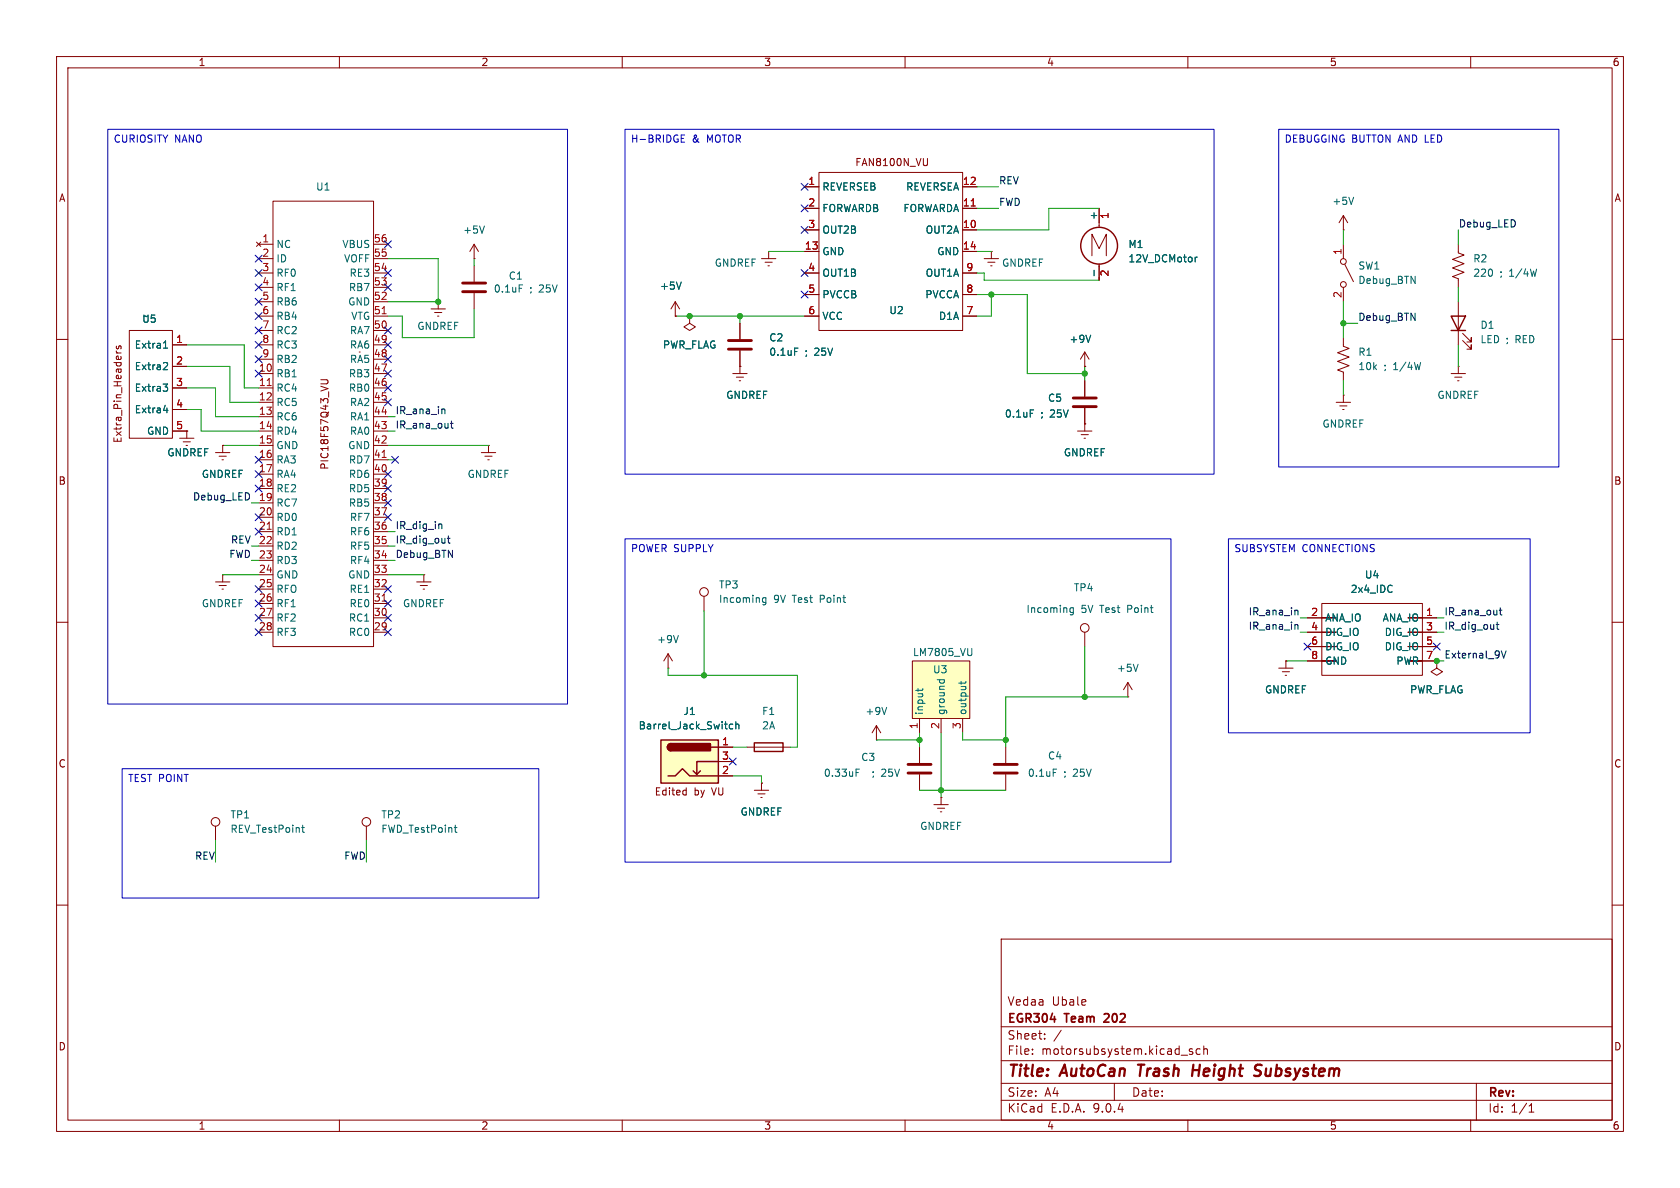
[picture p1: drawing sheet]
<svg xmlns="http://www.w3.org/2000/svg" width="297mm" height="210mm" viewBox="0 0 297 210" stroke-linecap="round" stroke-linejoin="round" font-family="sans-serif">
<g fill="none" stroke="#840000" stroke-width=".18">
<path d="M10 10h277v190h-277zM12 12h273v186h-273zM60 10v2M110 10v2M160 10v2M210 10v2M260 10v2M76.2 54.6h2.5M76.8 55.2h1.3M77.3 55.9h.3M77.5 53.3h.1M77.5 53.3v1.3"/>
<path d="M83.8 45.7h.1M83.8 43.2l-.7 1.3M83.8 43.2l.8 1.3M83.8 43.2v2.5M83.8 47v2.8M83.8 51.8v2.8M119.4 55.9h.1M119.4 53.3l-.8 1.3M119.4 53.3l.7 1.3M119.4 53.3v2.6M174 45.7h2.5M174.6 46.4h1.3"/>
<path d="M175.1 47h.3M175.3 44.5h.1M175.3 44.5v1.2M237.5 43.2v2.5M237.5 50.8v2.5M237.7 46.7l1.6 3.1M257.8 53.3v7.7M258.6 58.9l1.5 1.6v-.8v.8h-.8M10 60h2M86.4 78.7h.1M86.4 78.7v1.3M190.5 76.2h2.5"/>
<path d="M191.1 76.8h1.3M191.6 77.5h.3M191.8 74.9h.1M191.8 67.3v2.8M191.8 72.1v4.1M258.6 60.2l1.5 1.5v-.7v.7h-.8M285 60h2M85.1 80h2.5M85.7 80.6h1.3M86.2 81.3h.3M10 110h2M191.8 111.8v2.5"/>
<path d="M226.1 118.1h2.5M226.7 118.7h1.3M227.2 119.4h.3M227.3 116.8h.1M227.3 116.8v1.3M231.1 109.2h2.6M231.1 111.8h2.6M231.1 114.3h2.6M231.1 116.8h2.6M233.7 106.7h17.8v12.7h-17.8zM233.7 111.8h2.5zM233.7 114.3h2.5z"/>
<path d="M248.9 109.2h2.6zM248.9 111.8h2.6zM248.9 114.3h2.6zM248.9 116.8h2.6zM251.5 109.2h2.5M251.5 111.8h2.5M251.5 114.3h2.5M251.5 116.8h2.5M254 116.8v1.3l1 .6-1 .7-1-.7 1-.6M254 116.8h.1M285 110h2M132.1 132.1h7.6"/>
<path d="M133.3 139.7h2.6M134.6 138.4h.1M134.6 138.4v1.3M154.9 130.8h.1M154.9 128.3l-.7 1.2M154.9 128.3l.8 1.2M154.9 128.3v2.5M162.6 132.1v2.8M162.6 136.9v2.8M177.8 132.1v2.8M177.8 136.9v2.8M199.4 123.2h.1"/>
<path d="M199.4 120.7l-.8 1.2M199.4 120.7l.8 1.2M199.4 120.7v2.5M38.1 146.1v2.5M134 140.3h1.3M134.5 141h.2M10 160h2M177 166h108v32h-108zM285 160h2M60 198v2M110 198v2M160 198v2"/>
<path d="M177 194.5h108M177 191.5h108M177 187.5h108M177 181.5h108M182.5 186.3v.1M182.5 185.5v.1M184.7 183.6v.1M184.7 182.8v.1M187.6 182.1l-1.3 2M197 191.5v3M208.8 186.5h1.2M210 198v2"/>
<path d="M210.8 185.5l-.3-.1-.3 .2 .1 .2 .5 .2v.3h-.6M212.2 185.5l-.5-.1-.2 .3v.4l.1 .2h.6M212.8 185.5l.2-.1 .4 .1 .1 .9M212.8 184.9v1.5M260 198v2M261 191.5v6.5M270.3 196.6h.9M270.3 195.5l.4-.4v1.5"/>
<circle cx="237.5" cy="50.3" r=".51"/>
<circle cx="237.5" cy="46.2" r=".51"/>
<circle cx="191.8" cy="111" r=".76"/>
<circle cx="38.1" cy="145.3" r=".76"/>
</g>
<path d="M201.2 188.2h1.1M201.7 188.2l-.2 2M210.9 189.2h1.1M211 188.2l-.3 2M222.1 188.3l.2-.1 .8 .1M222.2 189.2l.4 .1a.49 .49 0 0 1 .3 .5 .49 .49 0 0 1-.5 .4h-.4" fill="none" stroke="#840000" stroke-width=".4"/>
<path d="M195.3 179.3h-.1M196 179.8l-.9 .9h1" fill="none" stroke="#840000" stroke-width=".3"/>
<g fill="none" stroke="#006464" stroke-width=".18">
<path d="M85.6 39.9l-.4 1.3M91.8 50.4h.6M192.8 59.3l-.4 1.2M182.1 72.5h.6M189.8 107.4v1.1l-.3 .2-.3-.1M189.8 107.5l-.4-.1-.3 .3 .2 .5h.5M201.2 117.4l-.4 1.3M151.3 136.6h.5M151.3 136h.6M156.8 125l-.5 1.3M186.2 136h.6M53.3 146.3h.5"/>
<path d="M53.5 145.9v1.1l.3 .1"/>
</g>
<path d="M81.8 51.6h4.1M81.8 50h4.1M189.7 70.4h4.1M189.7 71.9h4.1M160.5 136.7h4.1M160.5 135.1h4.1M175.8 136.7h4M175.8 135.1h4" fill="none" stroke="#840000" stroke-width=".51"/>
<path d="M256.5 55.9h2.6l-1.3 2.5zM256.5 58.4h2.6M133.3 131.3h5.1v1.5h-5.1z" fill="none" stroke="#840000" stroke-width=".25"/>
<path d="M161.3 116.8h10.1v10.2h-10.1z" fill="#ffffc2"/>
<g fill="none" stroke="#840000" stroke-width=".18">
<path d="M48.3 35.6h17.7v78.7h-17.7zM142.2 33h2.6M142.2 36.8h2.6M144.8 30.5h25.4v27.9h-25.4zM164 28v1l-.3 .3M170.2 33h2.5M170.2 36.8h2.5M194.3 36.8v3.4M237.5 38.1v2.5M237.5 38.1l-.8 1.3M237.5 38.1l.8 1.3M22.9 58.4h7.6v19.1h-7.6z"/>
<path d="M45.3 42.8l.8 .8M45.7 45.7h2.6M45.7 48.3h2.6M45.7 55.9h2.6M45.7 43.2h2.6M45.7 50.8h2.6M45.7 53.3h2.6M45.7 58.4h2.6M46.1 42.8l-.8 .8M66 45.7h2.6M66 48.3h2.6M66 55.9h2.6"/>
<path d="M66 43.2h2.6M66 50.8h2.6M66 53.3h2.6M66 58.4h2.6M121.9 55.9v1.3l1 .6-1 .6-1-.6 1-.6M121.9 55.9h.1M130.8 57.2v2.7M134.6 45.7h2.6M135.3 46.4h1.2M135.8 47h.2M135.9 44.5h.1M135.9 44.5v1.2"/>
<path d="M142.2 40.6h2.6M142.2 44.5h2.6M142.2 48.3h2.6M142.2 52.1h2.6M142.2 55.9h2.6M170.2 40.6h2.5M170.2 44.5h2.5M170.2 48.3h2.5M170.2 52.1h2.5M170.2 55.9h2.5M193 45.2v-3.8l1.3 2.5 1.3-2.5v3.8M194.3 46.7v2.8"/>
<path d="M237.5 59.7v1.5l1 .4-2 .8 2 .7-2 .8 2 .7-2 .8 1 .4v1.5M237.5 40.6h.1M257.8 43.2v1.5l1 .4-2 .7 2 .8-2 .8 2 .7-2 .8 1 .4v1.5M20.6 62.4h.8M20.6 62l.2 .4M20.6 61.2v.3l.1 .2 .2-.1 .1-.4h.3v.5M30.5 61h2.5M30.5 64.8h2.5M30.5 68.6h2.5M30.5 72.4h2.5M30.5 76.2h2.5M31.7 77.5h2.6"/>
<path d="M32.4 78.1h1.3M32.9 78.7h.2M33 76.2h.1M33 76.2v1.3M39.4 78.7h.1M39.4 78.7v1.3M45.7 61h2.6M45.7 68.6h2.6M45.7 76.2h2.6M45.7 63.5h2.6M45.7 66h2.6M45.7 71.1h2.6"/>
<path d="M45.7 73.7h2.6M45.7 78.7h2.6M56.7 67.1h1l.3 .3-.1 .3-.2 .2h-1M66 61h2.6M66 68.6h2.6M66 76.2h2.6M66 63.5h2.6M66 66h2.6M66 71.1h2.6M66 73.7h2.6M66 78.7h2.6M130.8 62v2.8"/>
<path d="M191.8 64.8h.1M191.8 62.2l-.8 1.3M191.8 62.2l.7 1.3M191.8 62.2v2.6M236.2 71.1h2.6M236.9 71.8h1.2M237.4 72.4h.2M237.5 69.9h.1M237.5 69.9v1.2M256.5 66h2.6M257.2 66.7h1.2M257.7 67.3h.2"/>
<path d="M257.8 64.8h.1M257.8 64.8v1.2M38.1 80h2.5M38.7 80.6h1.3M39.2 81.3h.3M45.7 81.3h2.6M45.7 83.8h2.6M45.7 86.4h2.6M45.7 88.9h2.6M45.7 91.4h2.6M45.7 94h2.6M45.7 96.5h2.6"/>
<path d="M45.7 99.1h2.6M66 81.3h2.6M66 83.8h2.6M66 86.4h2.6M66 88.9h2.6M66 91.4h2.6M66 94h2.6M66 96.5h2.6M66 99.1h2.6M38.1 102.9h2.5M38.7 103.5h1.3M39.2 104.1h.3"/>
<path d="M39.4 101.6h.1M39.4 101.6v1.3M45.7 104.1h2.6M45.7 101.6h2.6M45.7 106.7h2.6M45.7 109.2h2.6M45.7 111.8h2.6M66 104.1h2.6M66 101.6h2.6M66 106.7h2.6M66 109.2h2.6M66 111.8h2.6"/>
<path d="M73.7 102.9h2.5M74.3 103.5h1.3M74.8 104.1h.3M74.9 101.6h.1M74.9 101.6v1.3M118.1 118.1h.1M118.1 115.6l-.8 1.2M118.1 115.6l.8 1.2M118.1 115.6v2.5M161.3 116.8h10.1v10.2h-10.1zM162.6 127v2.5M166.4 127v2.5"/>
<path d="M170.2 127v2.5M64.8 146.1v2.5M165.1 142.2h2.5M165.7 142.9h1.3M166.2 143.5h.3M166.4 141h.1M166.4 141v1.2"/>
<circle cx="64.8" cy="145.3" r=".76"/>
</g>
<g fill="none" stroke="#006464" stroke-width=".18">
<path d="M239.3 34.9l-.4 1.2M120.4 49.9l-.4 1.2M193.4 47.8v.9M211.3 45.5v.8M211.7 45.5l-.4 .2M28.8 67.9h.8l-.4 .5M28.9 61.5h.7M28.9 72.5h.8M29 60.6l.3-.3v1.2M29.1 64.1h.4l.1 .3-.8 .9h.8M29.4 68.4l.2 .2v.3l-.2 .3M29.5 72.1v.9"/>
<path d="M140.5 61.5h.6M119.9 112.3l-.4 1.3M171.8 114.6v1.1l-.2 .2M162.3 121.7v.5M163.1 121.7l-.1 .3h-1.1M165.7 120.2h1.2M166.2 120.2l-.1 .3M166.9 120.2v.3M169.9 120.5v.4M170.8 120.5l-.2 .3h-1.1M80.3 146.3h.5M80.5 145.9v1.1l.3 .1"/>
</g>
<path d="M128.8 60.2h4M128.8 61.7h4" fill="none" stroke="#840000" stroke-width=".51"/>
<path d="M171.7 36.4h.7M67.6 55.5h.7M47.2 68.2h.8M47.2 93.6h.8M67.6 80.9h.7M67.6 106.3h.7" fill="none" stroke="#a90000" stroke-width=".18"/>
<circle cx="194.3" cy="43.4" r="3.3" fill="none" stroke="#840000" stroke-width=".25"/>
<path d="M116.8 130.8h10.2v7.6h-10.2z" fill="#ffffc2"/>
<path d="M116.8 130.8h10.2v7.6h-10.2zM118.1 137.2h1.3l1.2-1.3 1.3 1.3h5.1M118.6 131.4a.64 .64 0 0 0-.6 .7 .64 .64 0 0 0 .6 .6M123.8 136.3l-.6 .6M125.7 132.1h1.3M127 134.6h-3.8v2.3l-.6-.6" fill="none" stroke="#840000" stroke-width=".25"/>
<g fill="#840000" stroke="#840000" stroke-width=".25">
<path d="M118.2 131.6l.4-.2v1.3a.63 .63 0 0 1-.6-.4 .63 .63 0 0 1 .2-.7z"/>
<path d="M118.6 131.4h7v1.3h-7z"/>
</g>
<g fill="none" stroke="#840000" stroke-width=".18">
<path d="M142.2 33h2.6M142.2 36.8h2.6M170.2 33h2.5M170.2 36.8h2.5M194.3 36.8v2.6M119.4 55.9h.1M121.9 55.9h.1M130.8 57.2v2.7M142.2 40.6h2.6M142.2 44.5h2.6M142.2 48.3h2.6M142.2 52.1h2.6"/>
<path d="M142.2 55.9h2.6M170.2 40.6h2.5M170.2 44.5h2.5M170.2 48.3h2.5M170.2 52.1h2.5M170.2 55.9h2.5M194.3 47v2.5M30.5 61h2.5M30.5 64.8h2.5M30.5 68.6h2.5M30.5 72.4h2.5M30.5 76.2h2.5"/>
<path d="M33 76.2h.1M39.4 78.7h.1M129.5 66h2.6M130.2 66.7h1.2M130.7 67.3h.2M130.8 64.8h.1M130.8 62v4M191.8 74.9h.1M191.8 64.8h.1M191.8 67.3v2.8M191.8 72.1v2.8M124.5 105.4v2.6"/>
<path d="M227.3 116.8h.1M231.1 109.2h2.6M231.1 111.8h2.6M231.1 114.3h2.6M231.1 116.8h2.6M251.5 109.2h2.5M251.5 111.8h2.5M251.5 114.3h2.5M251.5 116.8h2.5M254 116.8h.1M121 139.7h.3M121.3 139.3v1.2"/>
<path d="M127 132.1h2.5M127 134.6h2.5M127 137.2h2.5M134.6 138.4h.1M121.3 140.5h-.3"/>
<circle cx="124.5" cy="104.6" r=".76"/>
</g>
<g fill="none" stroke="#006464" stroke-width=".18">
<path d="M120.4 49.9l-.4 1.2M192.8 59.3l-.4 1.2M193.4 47.8v.9M211.3 45.5v.8M211.7 45.5l-.4 .2M28.8 67.9h.8l-.4 .5M28.9 61.5h.7M28.9 72.5h.8M29 60.6l.3-.3v1.2M29.1 64.1h.4l.1 .3-.8 .9h.8M29.4 68.4l.2 .2v.3l-.2 .3M29.5 72.1v.9"/>
<path d="M140.5 61.5h.6M182.1 72.5h.6M135.4 105.7v1l-.2 .2h-.3M135.4 105.7h-.4l-.2 .2 .1 .5h.5M129.5 128.1l-.3-.1-.3 .2 .2 .6h.4M130.1 128.1l.2-.1 .3 .1v.7M130.1 127.6v1.2"/>
</g>
<g fill="none" stroke="#0f0f0f" stroke-width=".18">
<path d="M78.3 72.3l.4 .2v.6M79.6 74.8h.5M79.8 74.4v1.1l.3 .2M77.8 92.6l.3 .2v.7M79.1 95.2h.5M79.3 94.7v1.1l.3 .2M229.1 110.4l.4 .2v.6M229.1 107.9l.4 .1v.7M264.5 110.4h.5M264.7 110v1.1l.3 .1M265 107.9h.5M265.2 107.4v1.1l.3 .2"/>
<path d="M265.4 115.1l.4 1.2 .5-1.2"/>
</g>
<g fill="none" stroke="#009600" stroke-width=".18">
<path d="M172.7 33h3.8M172.7 36.8h3.8M194.3 36.8h-8.9v3.8h-12.7M68.6 45.7h8.9v7.6h-8.9M83.8 54.6v5.1h-12.7v-3.8h-2.5M83.8 45.7v1.3M119.4 55.9h22.8M130.8 55.9v1.3M135.9 44.5h6.3M172.7 48.3h1.3v1.2h20.3M172.7 44.5h2.6M172.7 52.1h8.9v13.9h10.2"/>
<path d="M175.3 52.1v3.8h-2.6M237.5 40.6v2.6M237.5 53.3v6.4M237.5 57.2h2.5M257.8 40.6v2.6M257.8 50.8v2.5M33 72.4h2.6v3.8h10.1M33 68.6h5.1v5.1h7.6M33 64.8h7.6v6.3h5.1M33 61h10.2v7.6h2.5M39.4 78.7h6.3M68.6 76.2h1.2"/>
<path d="M68.6 73.7h1.2M68.6 78.7h17.8M191.8 64.8v2.5M237.5 67.3v2.6M257.8 61v3.8M44.4 96.5h1.3M44.4 88.9h1.3M68.6 96.5h1.2M68.6 94h1.2M68.6 99.1h1.2M68.6 81.3h1.2M39.4 101.6h6.3"/>
<path d="M68.6 101.6h6.3M118.1 118.1v1.3h22.9v12.7h-1.3M124.5 108v11.4M191.8 114.3v8.9M227.3 116.8h3.8M229.9 111.8h1.2M229.9 109.2h1.2M254 116.8h1.3M254 111.8h1.3M254 109.2h1.3M129.5 137.2h5.1v1.2M129.5 132.1h2.6"/>
<path d="M154.9 130.8h7.7M162.6 139.7h15.2M162.6 129.5v2.6M166.4 129.5v11.5M170.2 129.5v1.3h7.6M199.4 123.2h-21.6v8.9M38.1 148.6v3.8M64.8 148.6v3.8"/>
</g>
<g fill="none" stroke="#000084" stroke-width=".18">
<path d="M141.6 32.4l1.2 1.2M141.6 36.2l1.2 1.2M142.8 32.4l-1.2 1.2M142.8 36.2l-1.2 1.2M45.1 47.7l1.2 1.2M45.1 50.2l1.2 1.2M45.1 45.1l1.2 1.2M45.1 52.7l1.2 1.2M45.1 55.3l1.2 1.2M45.1 57.8l1.2 1.2M46.3 47.7l-1.2 1.2M46.3 50.2l-1.2 1.2"/>
<path d="M46.3 45.1l-1.2 1.2M46.3 52.7l-1.2 1.2M46.3 55.3l-1.2 1.2M46.3 57.8l-1.2 1.2M68 42.6l1.2 1.2M68 50.2l1.2 1.2M68 57.8l1.2 1.2M68 47.7l1.2 1.2M69.2 42.6l-1.2 1.2M69.2 57.8l-1.2 1.2M69.2 50.2l-1.2 1.2M69.2 47.7l-1.2 1.2"/>
<path d="M141.6 51.5l1.2 1.2M141.6 47.7l1.2 1.2M141.6 40l1.2 1.2M142.8 51.5l-1.2 1.2M142.8 47.7l-1.2 1.2M142.8 40l-1.2 1.2M45.1 60.4l1.2 1.2M45.1 65.4l1.2 1.2M45.1 62.9l1.2 1.2M46.3 65.4l-1.2 1.2M46.3 60.4l-1.2 1.2M46.3 62.9l-1.2 1.2"/>
<path d="M68 62.9l1.2 1.2M68 70.5l1.2 1.2M68 68l1.2 1.2M68 60.4l1.2 1.2M68 65.4l1.2 1.2M69.2 70.5l-1.2 1.2M69.2 62.9l-1.2 1.2M69.2 68l-1.2 1.2M69.2 60.4l-1.2 1.2M69.2 65.4l-1.2 1.2M45.1 93.4l1.2 1.2M45.1 80.7l1.2 1.2"/>
<path d="M45.1 90.8l1.2 1.2M45.1 83.2l1.2 1.2M45.1 85.8l1.2 1.2M46.3 93.4l-1.2 1.2M46.3 85.8l-1.2 1.2M46.3 80.7l-1.2 1.2M46.3 90.8l-1.2 1.2M46.3 83.2l-1.2 1.2M68 83.2l1.2 1.2M68 88.3l1.2 1.2M68 90.8l1.2 1.2M68 85.8l1.2 1.2"/>
<path d="M69.2 83.2l-1.2 1.2M69.2 85.8l-1.2 1.2M69.2 88.3l-1.2 1.2M69.2 90.8l-1.2 1.2M69.2 80.7l1.3 1.2M70.5 80.7l-1.3 1.2M45.1 103.5l1.2 1.2M45.1 108.6l1.2 1.2M45.1 106.1l1.2 1.2M45.1 111.2l1.2 1.2M46.3 106.1l-1.2 1.2M46.3 103.5l-1.2 1.2"/>
<path d="M46.3 108.6l-1.2 1.2M46.3 111.2l-1.2 1.2M68 108.6l1.2 1.2M68 106.1l1.2 1.2M68 111.2l1.2 1.2M68 103.5l1.2 1.2M69.2 108.6l-1.2 1.2M69.2 106.1l-1.2 1.2M69.2 111.2l-1.2 1.2M69.2 103.5l-1.2 1.2M230.5 113.7l1.2 1.2M231.7 113.7l-1.2 1.2"/>
<path d="M253.4 113.7l1.2 1.2M254.6 113.7l-1.2 1.2M128.9 134l1.2 1.2M130.1 134l-1.2 1.2"/>
</g>
<path d="M19 22.9h81.3v101.6h-81.3zM110.5 22.9h104.1v60.9h-104.1zM120.4 24.5h.5M120.4 25.1h.6M120.4 23.9h.6M226.1 22.9h49.5v59.7h-49.5zM110.5 95.3h96.5v57.1h-96.5zM217.2 95.3h53.3v34.2h-53.3zM21.6 135.9h73.6v22.9h-73.6z" fill="none" stroke="#0000c2" stroke-width=".18"/>
<path d="M171.7 36.4h.7" fill="none" stroke="#a90000" stroke-width=".18"/>
<g fill="#009600" stroke="#009600" stroke-width=".18">
<circle cx="175.3" cy="52.1" r=".46"/>
<circle cx="191.8" cy="123.2" r=".46"/>
<circle cx="191.8" cy="66" r=".46"/>
<circle cx="121.9" cy="55.9" r=".46"/>
<circle cx="130.8" cy="55.9" r=".46"/>
<circle cx="254" cy="116.8" r=".46"/>
<circle cx="237.5" cy="57.2" r=".46"/>
<circle cx="124.5" cy="119.4" r=".46"/>
<circle cx="162.6" cy="130.8" r=".46"/>
<circle cx="166.4" cy="139.7" r=".46"/>
<circle cx="177.8" cy="130.8" r=".46"/>
<circle cx="77.5" cy="53.3" r=".46"/>
</g>
<g font-size="2.8" fill="#840000">
<text x="178" y="190.9">Title:</text>
<text x="187.7" y="190.9">AutoCan</text>
<text x="202.1" y="190.9">Trash</text>
<text x="212.4" y="190.9">Height</text>
<text x="224.2" y="190.9">Subsystem</text>
</g>
<g font-size="2.1" fill="#840000">
<text x="178" y="178">Vedaa</text>
<text x="185.9" y="178">Ubale</text>
<text x="178" y="184">Sheet:</text>
<text x="178" y="181.2">EGR304</text>
<text x="188.4" y="181.2">Team</text>
<text x="195.9" y="181.2">202</text>
<text x="178" y="186.7">File:</text>
<text x="184.1" y="186.7">motorsubsystem.kicad_sch</text>
<text x="178" y="196.9">KiCad</text>
<text x="178" y="194.1">Size:</text>
<text x="184.7" y="194.1">A4</text>
<text x="185.7" y="196.9">E.D.A.</text>
<text x="193.3" y="196.9">9.0.4</text>
<text x="200" y="194.1">Date:</text>
<text x="263" y="194.3">Rev:</text>
<text x="263" y="196.9">Id:</text>
<text x="267.1" y="196.9">1/1</text>
</g>
<g font-size="1.8" fill="#840000">
<text x="35" y="11.9">1</text>
<text x="85" y="11.9">2</text>
<text x="135" y="11.9">3</text>
<text x="185" y="11.9">4</text>
<text x="235" y="11.9">5</text>
<text x="285" y="11.9">6</text>
<text x="151.1" y="29.6">FAN8100N_VU</text>
<text x="10.3" y="35.9">A</text>
<text x="285.3" y="35.9">A</text>
<text x="21.7" y="78.4" transform="rotate(-90 21.7 78.4)">Extra_Pin_Headers</text>
<text x="58.3" y="83.1" transform="rotate(-90 58.3 83.1)">PIC18F57Q43_VU</text>
<text x="10.3" y="85.9">B</text>
<text x="285.3" y="85.9">B</text>
<text x="10.3" y="135.9">C</text>
<text x="285.3" y="135.9">C</text>
<text x="115.6" y="140.8">Edited</text>
<text x="122.7" y="140.8">by</text>
<text x="126" y="140.8">VU</text>
<text x="10.3" y="185.9">D</text>
<text x="285.3" y="185.9">D</text>
<text x="35" y="199.9">1</text>
<text x="85" y="199.9">2</text>
<text x="135" y="199.9">3</text>
<text x="185" y="199.9">4</text>
<text x="235" y="199.9">5</text>
<text x="285" y="199.9">6</text>
</g>
<g font-size="1.8" fill="#0000c2">
<text x="20" y="25.5">CURIOSITY NANO</text>
<text x="111.4" y="25.5">H-BRIDGE</text>
<text x="122.4" y="25.5">&amp;</text>
<text x="125.1" y="25.5">MOTOR</text>
<text x="227" y="25.5">DEBUGGING BUTTON AND LED</text>
<text x="111.4" y="97.9">POWER SUPPLY</text>
<text x="218.1" y="97.9">SUBSYSTEM CONNECTIONS</text>
<text x="22.5" y="138.6">TEST POINT</text>
</g>
<g font-size="1.8" fill="#006464">
<text x="55.8" y="33.9">U1</text>
<text x="145.3" y="33.9">REVERSEB</text>
<text x="160.1" y="33.9">REVERSEA</text>
<text x="81.8" y="41.5">+5V</text>
<text x="145.3" y="37.7">FORWARDB</text>
<text x="145.3" y="41.5">OUT2B</text>
<text x="159.6" y="37.7">FORWARDA</text>
<text x="163.5" y="41.5">OUT2A</text>
<text x="194.1" y="39" transform="rotate(-90 194.1 39)">+</text>
<text x="235.5" y="36.4">+5V</text>
<text x="48.8" y="44">NC</text>
<text x="48.8" y="46.6">ID</text>
<text x="60.4" y="44">VBUS</text>
<text x="60.7" y="46.6">VOFF</text>
<text x="126.3" y="47.3">GNDREF</text>
<text x="145.3" y="45.3">GND</text>
<text x="165.6" y="45.3">GND</text>
<text x="177.1" y="47.3">GNDREF</text>
<text x="199.4" y="44">M1</text>
<text x="199.4" y="46.6">12V_DCMotor</text>
<text x="240" y="47.9">SW1</text>
<text x="260.4" y="46.6">R2</text>
<text x="48.8" y="49.1">RF0</text>
<text x="48.8" y="51.7">RF1</text>
<text x="61.6" y="51.7">RB7</text>
<text x="61.7" y="49.1">RE3</text>
<text x="87.2" y="51.9">0.1uF</text>
<text x="89.8" y="49.6">C1</text>
<text x="93.6" y="51.9">;</text>
<text x="95.4" y="51.9">25V</text>
<text x="116.6" y="51.4">+5V</text>
<text x="145.3" y="49.1">OUT1B</text>
<text x="145.3" y="52.9">PVCCB</text>
<text x="163.5" y="52.9">PVCCA</text>
<text x="163.5" y="49.1">OUT1A</text>
<text x="240" y="50.4">Debug_BTN</text>
<text x="260.4" y="49.1">220</text>
<text x="265.2" y="49.1">;</text>
<text x="266.9" y="49.1">1/4W</text>
<text x="25" y="57.3">U5</text>
<text x="25.2" y="56.7">~</text>
<text x="48.8" y="54.2">RB6</text>
<text x="48.8" y="56.7">RB4</text>
<text x="48.8" y="59.3">RC2</text>
<text x="61.5" y="54.2">GND</text>
<text x="61.8" y="59.3">RA7</text>
<text x="62" y="56.7">VTG</text>
<text x="73.7" y="58.5">GNDREF</text>
<text x="145.3" y="56.7">VCC</text>
<text x="157.1" y="55.7">U2</text>
<text x="165.9" y="56.7">D1A</text>
<text x="261.6" y="58.3">D1</text>
<text x="23.7" y="61.8">Extra1</text>
<text x="23.7" y="65.6">Extra2</text>
<text x="48.8" y="61.8">RC3</text>
<text x="48.8" y="64.4">RB2</text>
<text x="61.8" y="61.8">RA6</text>
<text x="61.8" y="64.4">RA5</text>
<text x="117.1" y="61.8">PWR_FLAG</text>
<text x="135.9" y="60.6">C2</text>
<text x="135.9" y="63.1">0.1uF</text>
<text x="142.3" y="63.1">;</text>
<text x="144.1" y="63.1">25V</text>
<text x="189" y="60.8">+9V</text>
<text x="240" y="63.1">R1</text>
<text x="240" y="65.6">10k</text>
<text x="244.7" y="65.6">;</text>
<text x="246.4" y="65.6">1/4W</text>
<text x="261.6" y="60.9">LED ;</text>
<text x="268" y="60.9">RED</text>
<text x="23.7" y="69.4">Extra3</text>
<text x="48.8" y="66.9">RB1</text>
<text x="48.8" y="69.4">RC4</text>
<text x="48.8" y="72">RC5</text>
<text x="61.6" y="66.9">RB3</text>
<text x="61.6" y="69.4">RB0</text>
<text x="61.8" y="72">RA2</text>
<text x="128.3" y="70.7">GNDREF</text>
<text x="185.2" y="71.2">C5</text>
<text x="254" y="70.7">GNDREF</text>
<text x="23.7" y="73.3">Extra4</text>
<text x="25.9" y="77.1">GND</text>
<text x="48.8" y="74.5">RC6</text>
<text x="48.8" y="77.1">RD4</text>
<text x="61.8" y="74.5">RA1</text>
<text x="61.8" y="77.1">RA0</text>
<text x="177.6" y="74">0.1uF</text>
<text x="184" y="74">;</text>
<text x="185.8" y="74">25V</text>
<text x="233.7" y="75.8">GNDREF</text>
<text x="29.5" y="80.9">GNDREF</text>
<text x="48.8" y="79.6">GND</text>
<text x="48.8" y="82.1">RA3</text>
<text x="61.5" y="79.6">GND</text>
<text x="61.6" y="82.1">RD7</text>
<text x="188" y="80.9">GNDREF</text>
<text x="35.6" y="84.7">GNDREF</text>
<text x="48.8" y="84.7">RA4</text>
<text x="48.8" y="87.2">RE2</text>
<text x="48.8" y="89.8">RC7</text>
<text x="61.6" y="84.7">RD6</text>
<text x="61.6" y="87.2">RD5</text>
<text x="61.6" y="89.8">RB5</text>
<text x="82.6" y="84.7">GNDREF</text>
<text x="48.8" y="92.3">RD0</text>
<text x="48.8" y="94.8">RD1</text>
<text x="61.8" y="92.3">RF7</text>
<text x="61.8" y="94.8">RF6</text>
<text x="48.8" y="97.4">RD2</text>
<text x="48.8" y="99.9">RD3</text>
<text x="61.8" y="97.4">RF5</text>
<text x="61.8" y="99.9">RF4</text>
<text x="35.6" y="107.5">GNDREF</text>
<text x="48.8" y="102.5">GND</text>
<text x="48.8" y="105">RFO</text>
<text x="48.8" y="107.5">RF1</text>
<text x="61.5" y="102.5">GND</text>
<text x="61.7" y="105">RE1</text>
<text x="61.7" y="107.5">RE0</text>
<text x="71.1" y="107.5">GNDREF</text>
<text x="127" y="104.2">TP3</text>
<text x="127" y="106.8">Incoming</text>
<text x="136.8" y="106.8">9V</text>
<text x="140.2" y="106.8">Test</text>
<text x="145.2" y="106.8">Point</text>
<text x="189.7" y="104.7">TP4</text>
<text x="238.7" y="105">2x4_IDC</text>
<text x="241.2" y="102.5">U4</text>
<text x="48.8" y="110.1">RF2</text>
<text x="48.8" y="112.6">RF3</text>
<text x="61.6" y="110.1">RC1</text>
<text x="61.6" y="112.6">RC0</text>
<text x="116.1" y="113.9">+9V</text>
<text x="181.4" y="108.6">Incoming</text>
<text x="191.1" y="108.6">5V</text>
<text x="194.6" y="108.6">Test</text>
<text x="199.6" y="108.6">Point</text>
<text x="234.2" y="110.1">ANA_IO</text>
<text x="234.2" y="112.6">DIG_IO</text>
<text x="244.3" y="110.1">ANA_IO</text>
<text x="244.7" y="112.6">DIG_IO</text>
<text x="161.3" y="116.2">LM7805_VU</text>
<text x="164.9" y="119.2">U3</text>
<text x="197.4" y="119">+5V</text>
<text x="234.2" y="115.2">DIG_IO</text>
<text x="234.2" y="117.7">GND</text>
<text x="244.7" y="115.2">DIG_IO</text>
<text x="246.8" y="117.7">PWR</text>
<text x="223.5" y="122.8">GNDREF</text>
<text x="249.2" y="122.8">PWR_FLAG</text>
<text x="112.8" y="129.1">Barrel_Jack_Switch</text>
<text x="120.7" y="126.6">J1</text>
<text x="134.6" y="126.6">F1</text>
<text x="134.6" y="129.1">2A</text>
<text x="152.9" y="126.6">+9V</text>
<text x="163.4" y="126.5" transform="rotate(-90 163.4 126.5)">input</text>
<text x="167.2" y="126.5" transform="rotate(-90 167.2 126.5)">ground</text>
<text x="171" y="126.5" transform="rotate(-90 171 126.5)">output</text>
<text x="145.6" y="137.5">0.33uF</text>
<text x="152.2" y="134.7">C3</text>
<text x="154.4" y="137.5">;</text>
<text x="156.1" y="137.5">25V</text>
<text x="181.6" y="137.5">0.1uF</text>
<text x="185.2" y="134.5">C4</text>
<text x="188.1" y="137.5">;</text>
<text x="189.8" y="137.5">25V</text>
<text x="40.6" y="144.9">TP1</text>
<text x="40.6" y="147.4">REV_TestPoint</text>
<text x="67.3" y="144.9">TP2</text>
<text x="67.3" y="147.4">FWD_TestPoint</text>
<text x="130.8" y="144.4">GNDREF</text>
<text x="162.6" y="146.9">GNDREF</text>
</g>
<g font-size="1.8" fill="#a90000">
<text x="142.8" y="32.8">1</text>
<text x="170.1" y="32.8">12</text>
<text x="142.8" y="36.6">2</text>
<text x="142.8" y="40.4">3</text>
<text x="170.1" y="36.6">11</text>
<text x="170.1" y="40.4">10</text>
<text x="196.3" y="38.8" transform="rotate(-90 196.3 38.8)">1</text>
<text x="46.3" y="42.9">1</text>
<text x="46.3" y="45.5">2</text>
<text x="66" y="42.9">56</text>
<text x="66" y="45.5">55</text>
<text x="142.2" y="44.2">13</text>
<text x="170.1" y="44.2">14</text>
<text x="237.2" y="45.2" transform="rotate(-90 237.2 45.2)">1</text>
<text x="46.3" y="48">3</text>
<text x="46.3" y="50.5">4</text>
<text x="46.3" y="53.1">5</text>
<text x="66" y="48">54</text>
<text x="66" y="50.5">53</text>
<text x="66" y="53.1">52</text>
<text x="142.8" y="48">4</text>
<text x="142.8" y="51.8">5</text>
<text x="170.7" y="48">9</text>
<text x="170.7" y="51.8">8</text>
<text x="196.3" y="49" transform="rotate(-90 196.3 49)">2</text>
<text x="237.2" y="52.8" transform="rotate(-90 237.2 52.8)">2</text>
<text x="46.3" y="55.6">6</text>
<text x="46.3" y="58.2">7</text>
<text x="66" y="55.6">51</text>
<text x="66" y="58.2">50</text>
<text x="142.8" y="55.6">6</text>
<text x="170.7" y="55.6">7</text>
<text x="31" y="60.7">1</text>
<text x="31" y="64.5">2</text>
<text x="45.7" y="65.8">10</text>
<text x="46.3" y="60.7">8</text>
<text x="46.3" y="63.2">9</text>
<text x="66" y="60.7">49</text>
<text x="66" y="63.2">48</text>
<text x="66" y="65.8">47</text>
<text x="31" y="68.3">3</text>
<text x="45.7" y="68.3">11</text>
<text x="45.7" y="70.9">12</text>
<text x="66" y="68.3">46</text>
<text x="66" y="70.9">45</text>
<text x="31" y="72.1">4</text>
<text x="31" y="75.9">5</text>
<text x="45.7" y="73.4">13</text>
<text x="45.7" y="75.9">14</text>
<text x="66" y="73.4">44</text>
<text x="66" y="75.9">43</text>
<text x="45.7" y="78.5">15</text>
<text x="45.7" y="81">16</text>
<text x="45.7" y="83.6">17</text>
<text x="66" y="78.5">42</text>
<text x="66" y="81">41</text>
<text x="66" y="83.6">40</text>
<text x="45.7" y="86.1">18</text>
<text x="45.7" y="88.6">19</text>
<text x="66" y="86.1">39</text>
<text x="66" y="88.6">38</text>
<text x="45.7" y="91.2">20</text>
<text x="45.7" y="93.7">21</text>
<text x="66" y="91.2">37</text>
<text x="66" y="93.7">36</text>
<text x="45.7" y="96.3">22</text>
<text x="45.7" y="101.3">24</text>
<text x="66" y="96.3">35</text>
<text x="66" y="98.8">34</text>
<text x="66" y="101.3">33</text>
<text x="45.7" y="103.9">25</text>
<text x="45.7" y="106.4">26</text>
<text x="66" y="103.9">32</text>
<text x="66" y="106.4">31</text>
<text x="45.7" y="109">27</text>
<text x="45.7" y="111.5">28</text>
<text x="66" y="109">30</text>
<text x="66" y="111.5">29</text>
<text x="231.7" y="109">2</text>
<text x="231.7" y="111.5">4</text>
<text x="252" y="109">1</text>
<text x="252" y="111.5">3</text>
<text x="231.7" y="114">6</text>
<text x="231.7" y="116.6">8</text>
<text x="252" y="114">5</text>
<text x="252" y="116.6">7</text>
<text x="127.6" y="131.8">1</text>
<text x="162.3" y="129" transform="rotate(-90 162.3 129)">1</text>
<text x="166.1" y="129" transform="rotate(-90 166.1 129)">2</text>
<text x="169.9" y="129" transform="rotate(-90 169.9 129)">3</text>
<text x="127.6" y="134.4">3</text>
<text x="127.6" y="136.9">2</text>
</g>
<g font-size="1.8" fill="#0f0f0f">
<text x="176.5" y="32.7">REV</text>
<text x="176.5" y="36.5">FWD</text>
<text x="257.8" y="40.3">Debug_LED</text>
<text x="240" y="56.8">Debug_BTN</text>
<text x="69.8" y="73.3">IR_ana_in</text>
<text x="69.8" y="75.9">IR_ana_out</text>
<text x="34" y="88.6">Debug_LED</text>
<text x="69.8" y="93.6">IR_dig_in</text>
<text x="40.7" y="96.2">REV</text>
<text x="69.8" y="98.7">Debug_BTN</text>
<text x="69.8" y="96.2">IR_dig_out</text>
<text x="220.7" y="111.4">IR_ana_in</text>
<text x="220.7" y="108.9">IR_ana_in</text>
<text x="255.3" y="111.4">IR_dig_out</text>
<text x="255.3" y="108.9">IR_ana_out</text>
<text x="255.3" y="116.5">External_9V</text>
<text x="34.4" y="152.1">REV</text>
<text x="60.8" y="152.1">FWD</text>
</g>
<text font-size="1.8" fill="#009600" x="40.4" y="98.7">FWD 23</text>
</svg>
